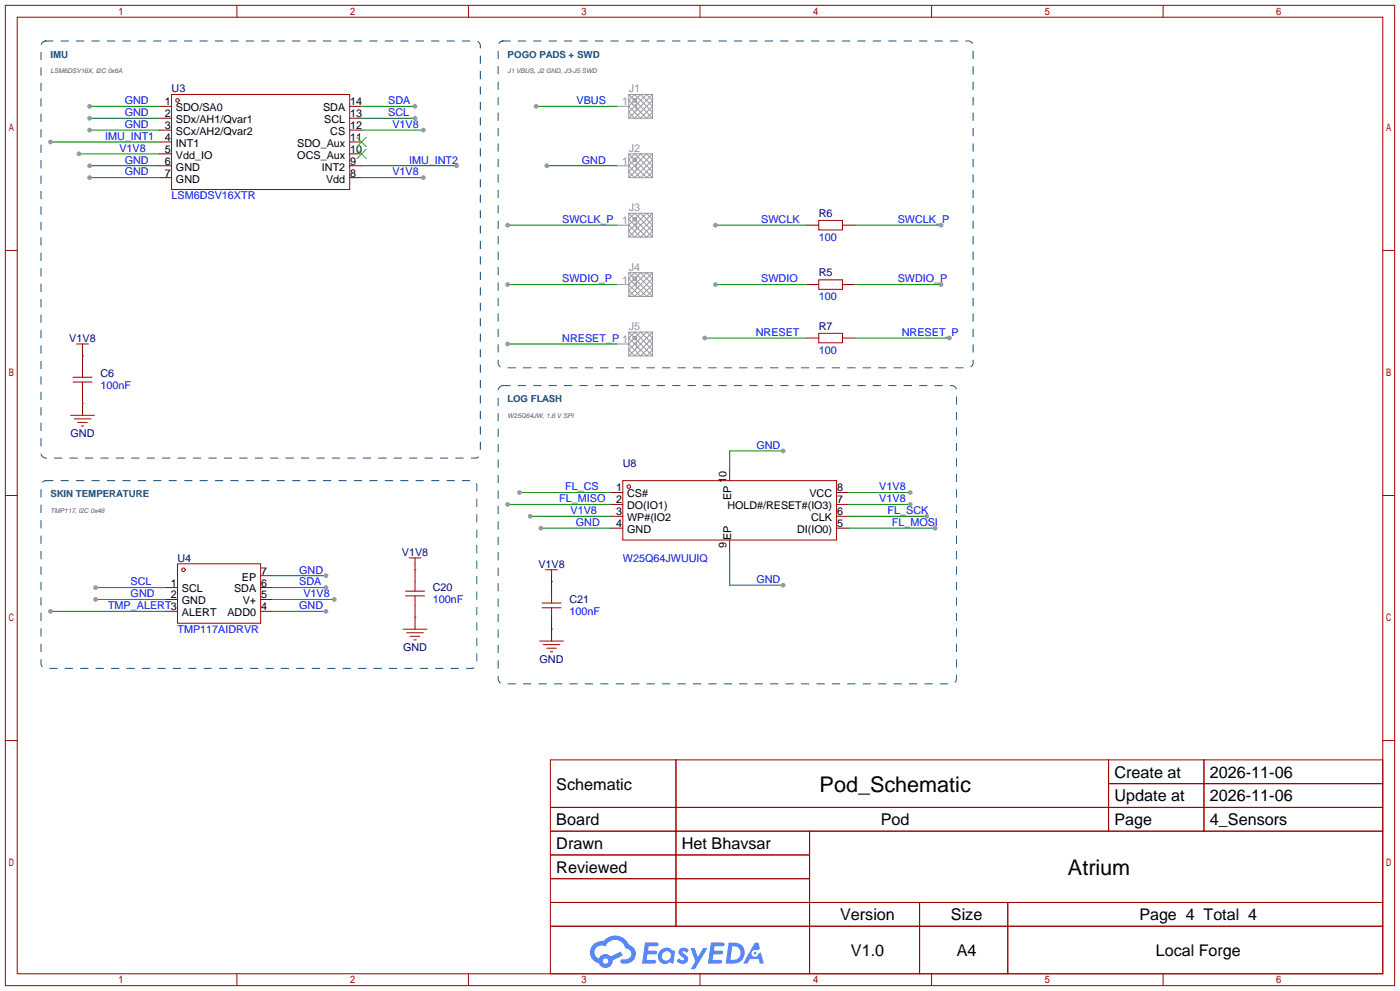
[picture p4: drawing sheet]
<svg xmlns="http://www.w3.org/2000/svg" width="299mm" height="212mm" viewBox="0 0 299 212" stroke-linecap="round" stroke-linejoin="round" font-family="sans-serif">
<g fill="none" stroke="#a10000" stroke-width=".21">
<path d="M1.1 1.1h297.2v209.6h-297.2zM3.7 3.7h292.1v204.5h-292.1zM50.7 1.1v2.6M100.2 1.1v2.6M149.7 1.1v2.6M199.3 1.1v2.6M248.8 1.1v2.6M1.1 53.5h2.6M295.8 53.5h2.5M1.1 105.9h2.6M295.8 105.9h2.5M1.1 158.3h2.6"/>
<path d="M295.8 158.3h2.5M117.7 162.4h178.1v45.8h-178.1zM117.7 172.6h178.1M117.7 177.7h178.1M144.6 162.4v35.6M173.2 177.7v30.5M237.1 162.4v15.3M237.1 167.5h58.7M257.5 162.4v15.3M117.7 182.8h55.5M117.7 192.9h178.1M117.7 187.8h55.5"/>
<path d="M117.7 198h178.1M196.7 192.9v15.3M215.6 192.9v15.3M50.7 208.2v2.5M100.2 208.2v2.5M149.7 208.2v2.5M199.3 208.2v2.5M248.8 208.2v2.5"/>
</g>
<g fill="#5487ff">
<path d="M145.5 202.8a1.3 1.3 0 0 1 1.8 .3l-.4 .6a.54 .54 0 0 0-.9-.2l.1 .2a1.28 1.28 0 0 1 .8 2 1.53 1.53 0 0 1-2.2-.3l.5-.6 .8 .5a.31 .31 0 0 0 .4-.3 .31 .31 0 0 0-.3-.3 1.12 1.12 0 0 1-.6-1.9z"/>
<path d="M147.7 202.7h.9l.7 1.9 1.1-1.9h.9l-2.7 4.5h-.9l1-1.7z"/>
<path d="M138 201.5h1.6a1.31 1.31 0 0 1 1.2 .2 .4 .4 0 0 1-.3 .6h-1.8l-.1 .9h1.6a.4 .4 0 0 1 .4 .4 .4 .4 0 0 1-.4 .4h-1.7l-.2 1.2h1.4a.46 .46 0 0 1 .5 .1 .46 .46 0 0 1 .1 .5l-.3 .2h-2.7z"/>
<path d="M152.1 201.5h1.6a1.32 1.32 0 0 1 1.3 .2 .39 .39 0 0 1-.4 .6h-1.7l-.2 .9h1.7a.4 .4 0 0 1 .3 .4 .4 .4 0 0 1-.4 .4h-1.7l-.2 1.2h1.4a.46 .46 0 0 1 .5 .1 .46 .46 0 0 1 .1 .5l-.3 .2h-2.7z"/>
<path d="M161.5 201.5h.7l.4 1.3-.7 .4a.75 .75 0 0 0-1.1 .3 .75 .75 0 0 0 .5 1 .75 .75 0 0 0 .9-.6l.6-.3 .6 2.4h-.9l-.2-1h-1.9l-.5 1h-.9z"/>
<path d="M155.9 201.5l-.7 4.5h1.5a2.27 2.27 0 0 0 2.6-2.3 2.27 2.27 0 0 0-2.7-2.2zM156.6 202.3a1.5 1.5 0 0 1 1.8 1.5 1.5 1.5 0 0 1-1.9 1.4h-.3z"/>
<path d="M141.3 203.1a1.6 1.6 0 0 0-.3 2.3 1.6 1.6 0 0 0 2.3 .2l.8 .4 .3-2.5-.2-.3h-.4a1.58 1.58 0 0 0-2.5-.1zM141.9 203.6a.98 .98 0 0 1 1.6 .5 .98 .98 0 0 1-1.1 1.2 .94 .94 0 0 1-.8-.6 .94 .94 0 0 1 .3-1.1z"/>
<path d="M126.9 201.9a2.37 2.37 0 0 0 1.2 4 1.54 1.54 0 0 0 1.7 1 1.54 1.54 0 0 0 1.3-1.6l2.1-1.1-.5-.8-2 1.1a1.57 1.57 0 0 0-2.6 .4 1.5 1.5 0 0 1-.8-2.1 1.5 1.5 0 0 1 2.2-.5 2.23 2.23 0 0 1 2.3-1.4 2.23 2.23 0 0 1 2 1.8 1.16 1.16 0 0 1 1.2 1.1 1.16 1.16 0 0 1-1 1.3h-.7a.47 .47 0 0 0-.6 .3 .47 .47 0 0 0 .4 .6 2.17 2.17 0 0 0 2.5-1 2.17 2.17 0 0 0-.3-2.7l-.8-.4a3.2 3.2 0 0 0-5.4-.7l-1.2 .1zM129 205.4a.58 .58 0 0 1 1.1 0 .58 .58 0 0 1-1.1 0z"/>
<circle cx="161.5" cy="203.8" r=".28"/>
</g>
<g fill="none" stroke="#a10000" stroke-width=".21">
<path d="M36.7 20.2h38.1v20.3h-38.1zM175.1 59.8h5.1v2h-5.1zM175.1 47.1h5.1v2h-5.1zM17.7 78.6v2M175.1 71.2h5.1v2.1h-5.1zM15.6 81.7h4.1M15.6 80.6h4.1M17.7 81.7v2M133.2 102.7h45.7v12.7h-45.7zM38 120.5h17.8v12.7h-17.8zM86.7 127.4h4.1M86.7 126.4h4.1"/>
<path d="M88.8 124.3v2.1M88.8 127.4v2M116 129.9h4M116 128.9h4M118 126.9v2M118 129.9v2.1"/>
<circle cx="38" cy="21.5" r=".38"/>
<circle cx="134.5" cy="104" r=".38"/>
<circle cx="39.2" cy="121.8" r=".38"/>
</g>
<g fill="none" stroke="#870000" stroke-width=".21">
<path d="M34.2 22.7h2.5M34.2 25.3h2.5M34.2 27.8h2.5M34.2 30.4h2.5M34.2 32.9h2.5M34.2 35.4h2.5M34.2 38h2.5M74.8 22.7h2.5M74.8 25.3h2.5M74.8 27.8h2.5M74.8 30.4h2.5M74.8 32.9h2.5"/>
<path d="M74.8 35.4h2.5M74.8 38h2.5M172.6 48.1h2.5M180.2 48.1h2.6M17.7 76.1v2.5M172.6 60.8h2.5M172.6 72.3h2.5M180.2 60.8h2.6M180.2 72.3h2.6M17.7 83.7v2.5M130.7 105.3h2.5M130.7 107.8h2.5"/>
<path d="M130.7 110.4h2.5M130.7 112.9h2.5M156.1 100.2v2.5M156.1 115.4v2.6M178.9 105.3h2.6M178.9 107.8h2.6M178.9 110.4h2.6M178.9 112.9h2.6M35.4 125.6h2.6M35.4 128.1h2.6M35.4 130.7h2.6M55.8 125.6h2.5"/>
<path d="M55.8 128.1h2.5M55.8 130.7h2.5M55.8 123.1h2.5M88.8 121.8v2.5M88.8 129.4v2.6M118 124.3v2.6M118 132v2.5"/>
</g>
<path d="M76.3 31.9l2.1 2M76.3 29.3l2.1 2.1M78.4 31.9l-2.1 2M78.4 29.3l-2.1 2.1" fill="none" stroke="#3c3" stroke-width=".21"/>
<g fill="none" stroke="#999" stroke-width=".21">
<path d="M132 22.7h2.5M132 35.4h2.5M134.5 20.2h5.1v5.1h-5.1zM134.5 32.9h5.1v5.1h-5.1zM134.5 21.5l1.3-1.3 3.8 3.8-1.3 1.3zM134.5 24l3.8-3.8 1.3 1.3-3.8 3.8zM134.5 20.2l5.1 5.1M134.5 34.2l1.3-1.3 3.8 3.8-1.3 1.3zM134.5 35.4l2.5-2.5 2.6 2.5-2.6 2.6zM134.5 36.7l3.8-3.8 1.3 1.3-3.8 3.8zM134.5 32.9l5.1 5.1M135.9 21.1l.2 .2"/>
<path d="M135.9 33.8l.2 .2M136.1 21.6l-.2 .2M136.1 34.3l-.2 .2M137 20.2l2.6 2.5-2.6 2.6-2.5-2.6zM139.6 20.2l-5.1 5.1M139.6 32.9l-5.1 5.1M132 48.1h2.5M134.5 45.6h5.1v5.1h-5.1zM134.5 58.3h5.1v5.1h-5.1zM134.5 46.9l1.3-1.3 3.8 3.8-1.3 1.3zM134.5 48.1l2.5-2.5 2.6 2.5-2.6 2.6zM134.5 49.4l3.8-3.8 1.3 1.3-3.8 3.8z"/>
<path d="M134.5 45.6l5.1 5.1M134.5 59.6l1.3-1.3 3.8 3.8-1.3 1.3zM134.5 58.3l5.1 5.1M135.9 46.5l.2 .2M135.9 59.2l.2 .2M136.1 47l-.2 .2M136.1 59.7l-.2 .2M139.6 45.6l-5.1 5.1M139.6 58.3l-5.1 5.1M132 60.8h2.5M132 73.5h2.5M134.5 71h5.1v5.1h-5.1z"/>
<path d="M134.5 60.8l2.5-2.5 2.6 2.5-2.6 2.6zM134.5 62.1l3.8-3.8 1.3 1.3-3.8 3.8zM134.5 72.3l1.3-1.3 3.8 3.8-1.3 1.3zM134.5 73.5l2.5-2.5 2.6 2.5-2.6 2.6zM134.5 74.8l3.8-3.8 1.3 1.3-3.8 3.8zM134.5 71l5.1 5.1M135.9 71.9l.2 .2M136.1 72.4l-.2 .2M139.6 71l-5.1 5.1"/>
<circle cx="135.8" cy="34.2" r=".38"/>
<circle cx="135.8" cy="21.5" r=".38"/>
<circle cx="135.8" cy="59.6" r=".38"/>
<circle cx="135.8" cy="46.9" r=".38"/>
<circle cx="135.8" cy="72.3" r=".38"/>
</g>
<path d="M9.8 8.8h91.9a1.02 1.02 0 0 1 1 1v87.1a1.09 1.09 0 0 1-1 1h-91.9a1.09 1.09 0 0 1-1-1v-87.1a1.09 1.09 0 0 1 1-1M107.6 8.8h99.5a1.02 1.02 0 0 1 1.1 1v67.8a1.09 1.09 0 0 1-1.1 1h-99.5a1.09 1.09 0 0 1-1-1v-67.8a1.09 1.09 0 0 1 1-1M107.6 82.4h96a1.02 1.02 0 0 1 1 1v61.8a1.09 1.09 0 0 1-1 1h-96a1.09 1.09 0 0 1-1-1v-61.8a1.09 1.09 0 0 1 1-1M9.8 102.7h91.2a1.02 1.02 0 0 1 1 1.1v38.1a1.09 1.09 0 0 1-1 1h-91.2a1.09 1.09 0 0 1-1-1v-38.1a1.09 1.09 0 0 1 1-1.1" fill="none" stroke="#1f4f78" stroke-width=".21" stroke-dasharray="1.5 1.8"/>
<path d="M19.2 22.7h15" fill="none" stroke="#008700" stroke-width=".21"/>
<circle cx="19.2" cy="22.7" r=".51" fill="#999"/>
<path d="M19.2 25.3h15" fill="none" stroke="#008700" stroke-width=".21"/>
<circle cx="19.2" cy="25.3" r=".51" fill="#999"/>
<path d="M19.2 27.8h15" fill="none" stroke="#008700" stroke-width=".21"/>
<circle cx="19.2" cy="27.8" r=".51" fill="#999"/>
<path d="M10.8 30.4h23.4" fill="none" stroke="#008700" stroke-width=".21"/>
<circle cx="10.8" cy="30.4" r=".51" fill="#999"/>
<path d="M16.9 32.9h17.3" fill="none" stroke="#008700" stroke-width=".21"/>
<circle cx="16.9" cy="32.9" r=".51" fill="#999"/>
<path d="M19.2 35.4h15" fill="none" stroke="#008700" stroke-width=".21"/>
<circle cx="19.2" cy="35.4" r=".51" fill="#999"/>
<path d="M19.2 38h15" fill="none" stroke="#008700" stroke-width=".21"/>
<circle cx="19.2" cy="38" r=".51" fill="#999"/>
<path d="M77.3 38h13.3" fill="none" stroke="#008700" stroke-width=".21"/>
<circle cx="90.6" cy="38" r=".51" fill="#999"/>
<path d="M77.3 35.4h20.4" fill="none" stroke="#008700" stroke-width=".21"/>
<circle cx="97.7" cy="35.4" r=".51" fill="#999"/>
<path d="M77.3 27.8h13.3" fill="none" stroke="#008700" stroke-width=".21"/>
<circle cx="90.6" cy="27.8" r=".51" fill="#999"/>
<path d="M77.3 25.3h11.5" fill="none" stroke="#008700" stroke-width=".21"/>
<circle cx="88.8" cy="25.3" r=".51" fill="#999"/>
<path d="M77.3 22.7h11.5" fill="none" stroke="#008700" stroke-width=".21"/>
<circle cx="88.8" cy="22.7" r=".51" fill="#999"/>
<path d="M17.7 74.8v1.3M17.7 86.2v2.6" fill="none" stroke="#870000" stroke-width=".21"/>
<path d="M16.4 73.5h2.5M17.7 73.5v1.3M15.1 88.8h5.1M15.9 89.5h3.5M16.6 90.3h2.1M17.4 91.1h.5" fill="none" stroke="#a10000" stroke-width=".21"/>
<path d="M17.7 76.1h.1M17.7 86.2h.1M20.4 125.6h15" fill="none" stroke="#008700" stroke-width=".21"/>
<circle cx="20.4" cy="125.6" r=".51" fill="#999"/>
<path d="M20.4 128.1h15" fill="none" stroke="#008700" stroke-width=".21"/>
<circle cx="20.4" cy="128.1" r=".51" fill="#999"/>
<path d="M10.8 130.7h24.6" fill="none" stroke="#008700" stroke-width=".21"/>
<circle cx="10.8" cy="130.7" r=".51" fill="#999"/>
<path d="M58.3 130.7h11.4" fill="none" stroke="#008700" stroke-width=".21"/>
<circle cx="69.7" cy="130.7" r=".51" fill="#999"/>
<path d="M58.3 128.1h13.2" fill="none" stroke="#008700" stroke-width=".21"/>
<circle cx="71.5" cy="128.1" r=".51" fill="#999"/>
<path d="M58.3 125.6h11.4" fill="none" stroke="#008700" stroke-width=".21"/>
<circle cx="69.7" cy="125.6" r=".51" fill="#999"/>
<path d="M58.3 123.1h11.4" fill="none" stroke="#008700" stroke-width=".21"/>
<circle cx="69.7" cy="123.1" r=".51" fill="#999"/>
<path d="M88.8 120.5v1.3M88.8 132v2.5" fill="none" stroke="#870000" stroke-width=".21"/>
<path d="M87.5 119.3h2.5M88.8 119.3v1.2M86.2 134.5h5.1M87 135.3h3.6M87.8 136h2M88.5 136.8h.5" fill="none" stroke="#a10000" stroke-width=".21"/>
<path d="M111.1 105.3h19.6M88.8 132h.1M88.8 121.8h.1" fill="none" stroke="#008700" stroke-width=".21"/>
<circle cx="111.1" cy="105.3" r=".51" fill="#999"/>
<path d="M108.6 107.8h22.1" fill="none" stroke="#008700" stroke-width=".21"/>
<circle cx="108.6" cy="107.8" r=".51" fill="#999"/>
<path d="M113.4 110.4h17.3" fill="none" stroke="#008700" stroke-width=".21"/>
<circle cx="113.4" cy="110.4" r=".51" fill="#999"/>
<path d="M115.7 112.9h15" fill="none" stroke="#008700" stroke-width=".21"/>
<circle cx="115.7" cy="112.9" r=".51" fill="#999"/>
<path d="M181.5 112.9h18.5" fill="none" stroke="#008700" stroke-width=".21"/>
<circle cx="200" cy="112.9" r=".51" fill="#999"/>
<path d="M181.5 110.4h16.7" fill="none" stroke="#008700" stroke-width=".21"/>
<circle cx="198.2" cy="110.4" r=".51" fill="#999"/>
<path d="M181.5 107.8h13.2" fill="none" stroke="#008700" stroke-width=".21"/>
<circle cx="194.7" cy="107.8" r=".51" fill="#999"/>
<path d="M181.5 105.3h13.2" fill="none" stroke="#008700" stroke-width=".21"/>
<circle cx="194.7" cy="105.3" r=".51" fill="#999"/>
<path d="M156.1 118v7.1h11.4" fill="none" stroke="#008700" stroke-width=".21"/>
<circle cx="167.5" cy="125.1" r=".51" fill="#999"/>
<path d="M167.5 96.4h-11.4v3.8" fill="none" stroke="#008700" stroke-width=".21"/>
<circle cx="167.5" cy="96.4" r=".51" fill="#999"/>
<path d="M118 123.1v1.2M118 134.5v2.5" fill="none" stroke="#870000" stroke-width=".21"/>
<path d="M115.4 137h5.1M116.2 137.8h3.6M116.7 121.8h2.6M117 138.6h2M117.7 139.3h.5M118 121.8v1.3" fill="none" stroke="#a10000" stroke-width=".21"/>
<path d="M182.8 60.8h18.5M118 134.5h.1M118 124.3h.1" fill="none" stroke="#008700" stroke-width=".21"/>
<circle cx="201.3" cy="60.8" r=".51" fill="#999"/>
<path d="M153 60.8h19.6" fill="none" stroke="#008700" stroke-width=".21"/>
<circle cx="153" cy="60.8" r=".51" fill="#999"/>
<path d="M182.8 48.1h18.5" fill="none" stroke="#008700" stroke-width=".21"/>
<circle cx="201.3" cy="48.1" r=".51" fill="#999"/>
<path d="M153 48.1h19.6" fill="none" stroke="#008700" stroke-width=".21"/>
<circle cx="153" cy="48.1" r=".51" fill="#999"/>
<path d="M182.8 72.3h20.3" fill="none" stroke="#008700" stroke-width=".21"/>
<circle cx="203.1" cy="72.3" r=".51" fill="#999"/>
<path d="M150.7 72.3h21.9" fill="none" stroke="#008700" stroke-width=".21"/>
<circle cx="150.7" cy="72.3" r=".51" fill="#999"/>
<path d="M114.7 22.7h17.3" fill="none" stroke="#008700" stroke-width=".21"/>
<circle cx="114.7" cy="22.7" r=".51" fill="#999"/>
<path d="M117 35.4h15" fill="none" stroke="#008700" stroke-width=".21"/>
<circle cx="117" cy="35.4" r=".51" fill="#999"/>
<path d="M108.6 48.1h23.4" fill="none" stroke="#008700" stroke-width=".21"/>
<circle cx="108.6" cy="48.1" r=".51" fill="#999"/>
<path d="M108.6 60.8h23.4" fill="none" stroke="#008700" stroke-width=".21"/>
<circle cx="108.6" cy="60.8" r=".51" fill="#999"/>
<path d="M108.6 73.5h23.4" fill="none" stroke="#008700" stroke-width=".21"/>
<circle cx="108.6" cy="73.5" r=".51" fill="#999"/>
<g font-size="4.6">
<text x="175.3" y="169.4">Pod_Schematic</text>
<text x="228.4" y="187.1">Atrium</text>
</g>
<g font-size="3.5">
<text x="238.4" y="166.2">Create at</text>
<text x="258.8" y="166.2">2026-11-06</text>
<text x="119" y="168.8">Schematic</text>
<text x="238.4" y="171.3">Update at</text>
<text x="258.8" y="171.3">2026-11-06</text>
<text x="119" y="176.4">Board</text>
<text x="188.4" y="176.4">Pod</text>
<text x="258.8" y="176.4">4_Sensors</text>
<text x="119" y="181.5">Drawn</text>
<text x="145.9" y="181.5">Het Bhavsar</text>
<text x="119" y="186.6">Reviewed</text>
<text x="179.7" y="196.7">Version</text>
<text x="203.4" y="196.7">Size</text>
<text x="182" y="204.3">V1.0</text>
<text x="204.7" y="204.3">A4</text>
</g>
<g font-size="3.4">
<text x="238.4" y="176.4">Page</text>
<text x="243.7" y="196.7">Page 4 Total 4</text>
<text x="247.3" y="204.3">Local Forge</text>
</g>
<g font-size="2.3" fill="#00f">
<text x="26.7" y="22.3">GND</text>
<text x="83.1" y="22.3">SDA</text>
<text x="123.3" y="22.3">VBUS</text>
<text x="22.5" y="29.9">IMU_INT1</text>
<text x="26.7" y="24.8">GND</text>
<text x="26.7" y="27.4">GND</text>
<text x="83.1" y="24.8">SCL</text>
<text x="83.9" y="27.4">V1V8</text>
<text x="25.5" y="32.4">V1V8</text>
<text x="26.7" y="35">GND</text>
<text x="87.5" y="35">IMU_INT2</text>
<text x="124.5" y="35">GND</text>
<text x="26.7" y="37.5">GND</text>
<text x="83.9" y="37.5">V1V8</text>
<text x="36.7" y="42.6">LSM6DSV16XTR</text>
<text x="120.3" y="47.7">SWCLK_P</text>
<text x="162.8" y="47.7">SWCLK</text>
<text x="192" y="47.7">SWCLK_P</text>
<text x="175.1" y="51.5">100</text>
<text x="120.3" y="60.4">SWDIO_P</text>
<text x="162.8" y="60.4">SWDIO</text>
<text x="175.1" y="64.2">100</text>
<text x="192" y="60.4">SWDIO_P</text>
<text x="161.7" y="71.8">NRESET</text>
<text x="192.9" y="71.8">NRESET_P</text>
<text x="120.3" y="73.1">NRESET_P 1</text>
<text x="175.1" y="75.6">100</text>
<text x="21.5" y="83.2">100nF</text>
<text x="161.8" y="95.9">GND</text>
<text x="119.6" y="107.4">FL_MISO</text>
<text x="120.9" y="104.8">FL_CS</text>
<text x="188.1" y="107.4">V1V8</text>
<text x="188.1" y="104.8">V1V8</text>
<text x="122" y="109.9">V1V8</text>
<text x="123.2" y="112.4">GND</text>
<text x="189.9" y="109.9">FL_SCK</text>
<text x="190.8" y="112.4">FL_MOSI</text>
<text x="27.9" y="125.1">SCL</text>
<text x="64" y="125.1">SDA</text>
<text x="64" y="122.6">GND</text>
<text x="133.2" y="120.1">W25Q64JWUUIQ</text>
<text x="161.8" y="124.6">GND</text>
<text x="23.1" y="130.2">TMP_ALERT3</text>
<text x="27.9" y="127.7">GND</text>
<text x="64" y="130.2">GND</text>
<text x="64.9" y="127.7">V1V8</text>
<text x="92.6" y="129">100nF</text>
<text x="121.8" y="131.5">100nF</text>
<text x="38" y="135.3">TMP117AIDRVR</text>
</g>
<g font-size="2.3">
<text x="35.3" y="22.5">1</text>
<text x="37.6" y="23.8">SDO/SA0</text>
<text x="69.1" y="23.8">SDA</text>
<text x="74.9" y="22.5">14</text>
<text x="35.3" y="25">2</text>
<text x="35.3" y="27.6">3</text>
<text x="37.6" y="26.3">SDx/AH1/Qvar1</text>
<text x="37.6" y="28.9">SCx/AH2/Qvar2</text>
<text x="69.4" y="26.3">SCL</text>
<text x="70.7" y="28.9">CS</text>
<text x="74.9" y="27.6">12</text>
<text x="74.9" y="25">13</text>
<text x="35.3" y="30.1">4</text>
<text x="35.3" y="32.7">5</text>
<text x="35.3" y="35.2">6</text>
<text x="37.6" y="31.4">INT1</text>
<text x="37.6" y="33.9">Vdd_IO</text>
<text x="63.6" y="33.9">OCS_Aux</text>
<text x="63.6" y="31.4">SDO_Aux</text>
<text x="74.9" y="35.2">9</text>
<text x="74.9" y="32.7">10</text>
<text x="74.9" y="30.1">11</text>
<text x="35.3" y="37.7">7</text>
<text x="37.6" y="36.5">GND</text>
<text x="37.6" y="39">GND</text>
<text x="68.9" y="36.5">INT2</text>
<text x="69.8" y="39">Vdd</text>
<text x="74.9" y="37.7">8</text>
<text x="131.8" y="105.1">1</text>
<text x="131.8" y="107.6">2</text>
<text x="134.2" y="106.3">CS#</text>
<text x="155.4" y="103.2" transform="rotate(-90 155.4 103.2)">10</text>
<text x="156.4" y="106.8" transform="rotate(-90 156.4 106.8)">EP</text>
<text x="173.1" y="106.3">VCC</text>
<text x="179.1" y="107.6">7</text>
<text x="179.1" y="105.1">8</text>
<text x="131.8" y="110.1">3</text>
<text x="131.8" y="112.7">4</text>
<text x="134.2" y="108.8">DO(IO1)</text>
<text x="134.2" y="111.4">WP#(IO2</text>
<text x="134.2" y="113.9">GND</text>
<text x="155.6" y="108.8">HOLD#/RESET#(IO3)</text>
<text x="170.5" y="113.9">DI(IO0)</text>
<text x="173.5" y="111.4">CLK</text>
<text x="179.1" y="112.7">5</text>
<text x="179.1" y="110.1">6</text>
<text x="155.4" y="117.2" transform="rotate(-90 155.4 117.2)">9</text>
<text x="156.4" y="115.4" transform="rotate(-90 156.4 115.4)">EP</text>
<text x="36.6" y="125.4">1</text>
<text x="51.7" y="124.1">EP</text>
<text x="55.9" y="125.4">6</text>
<text x="55.9" y="122.8">7</text>
<text x="36.6" y="127.9">2</text>
<text x="38.9" y="126.6">SCL</text>
<text x="38.9" y="129.2">GND</text>
<text x="38.9" y="131.7">ALERT</text>
<text x="48.7" y="131.7">ADD0</text>
<text x="50.1" y="126.6">SDA</text>
<text x="51.9" y="129.2">V+</text>
<text x="55.9" y="130.5">4</text>
<text x="55.9" y="127.9">5</text>
</g>
<g font-size="2.3" fill="#000080">
<text x="36.7" y="19.7">U3</text>
<text x="175.1" y="46.4">R6</text>
<text x="175.1" y="59.1">R5</text>
<text x="175.1" y="70.5">R7</text>
<text x="14.8" y="73.1">V1V8</text>
<text x="21.5" y="80.7">C6</text>
<text x="15.1" y="93.4">GND</text>
<text x="133.2" y="99.7">U8</text>
<text x="85.9" y="118.8">V1V8</text>
<text x="38" y="120.1">U4</text>
<text x="115.2" y="121.3">V1V8</text>
<text x="92.6" y="126.4">C20</text>
<text x="121.8" y="129">C21</text>
<text x="86.2" y="139.1">GND</text>
<text x="115.4" y="141.7">GND</text>
</g>
<g font-size="2.3" fill="#999">
<text x="133.1" y="22.5">1</text>
<text x="134.5" y="19.7">J1</text>
<text x="135.4" y="23.8">1</text>
<text x="133.1" y="35.2">1</text>
<text x="134.5" y="32.4">J2</text>
<text x="135.4" y="36.5">1</text>
<text x="133.1" y="47.9">1</text>
<text x="134.5" y="45.1">J3</text>
<text x="135.4" y="49.2">1</text>
<text x="134.5" y="57.8">J4</text>
<text x="133.1" y="60.6">1</text>
<text x="135.4" y="61.9">1</text>
<text x="134.5" y="70.5">J5</text>
<text x="135.4" y="74.6">1</text>
</g>
<g font-size="2.1" fill="#1f4e79">
<text x="10.8" y="12.4">IMU</text>
<text x="108.6" y="12.4">POGO PADS + SWD</text>
<text x="108.6" y="86">LOG FLASH</text>
<text x="10.8" y="106.3">SKIN TEMPERATURE</text>
</g>
<g font-size="1.4" fill="#555">
<text x="10.8" y="15.7">LSM6DSV16X, I2C 0x6A</text>
<text x="108.6" y="15.7">J1 VBUS, J2 GND, J3-J5 SWD</text>
<text x="108.6" y="89.3">W25Q64JW, 1.8 V SPI</text>
<text x="10.8" y="109.6">TMP117, I2C 0x48</text>
</g>
</svg>
